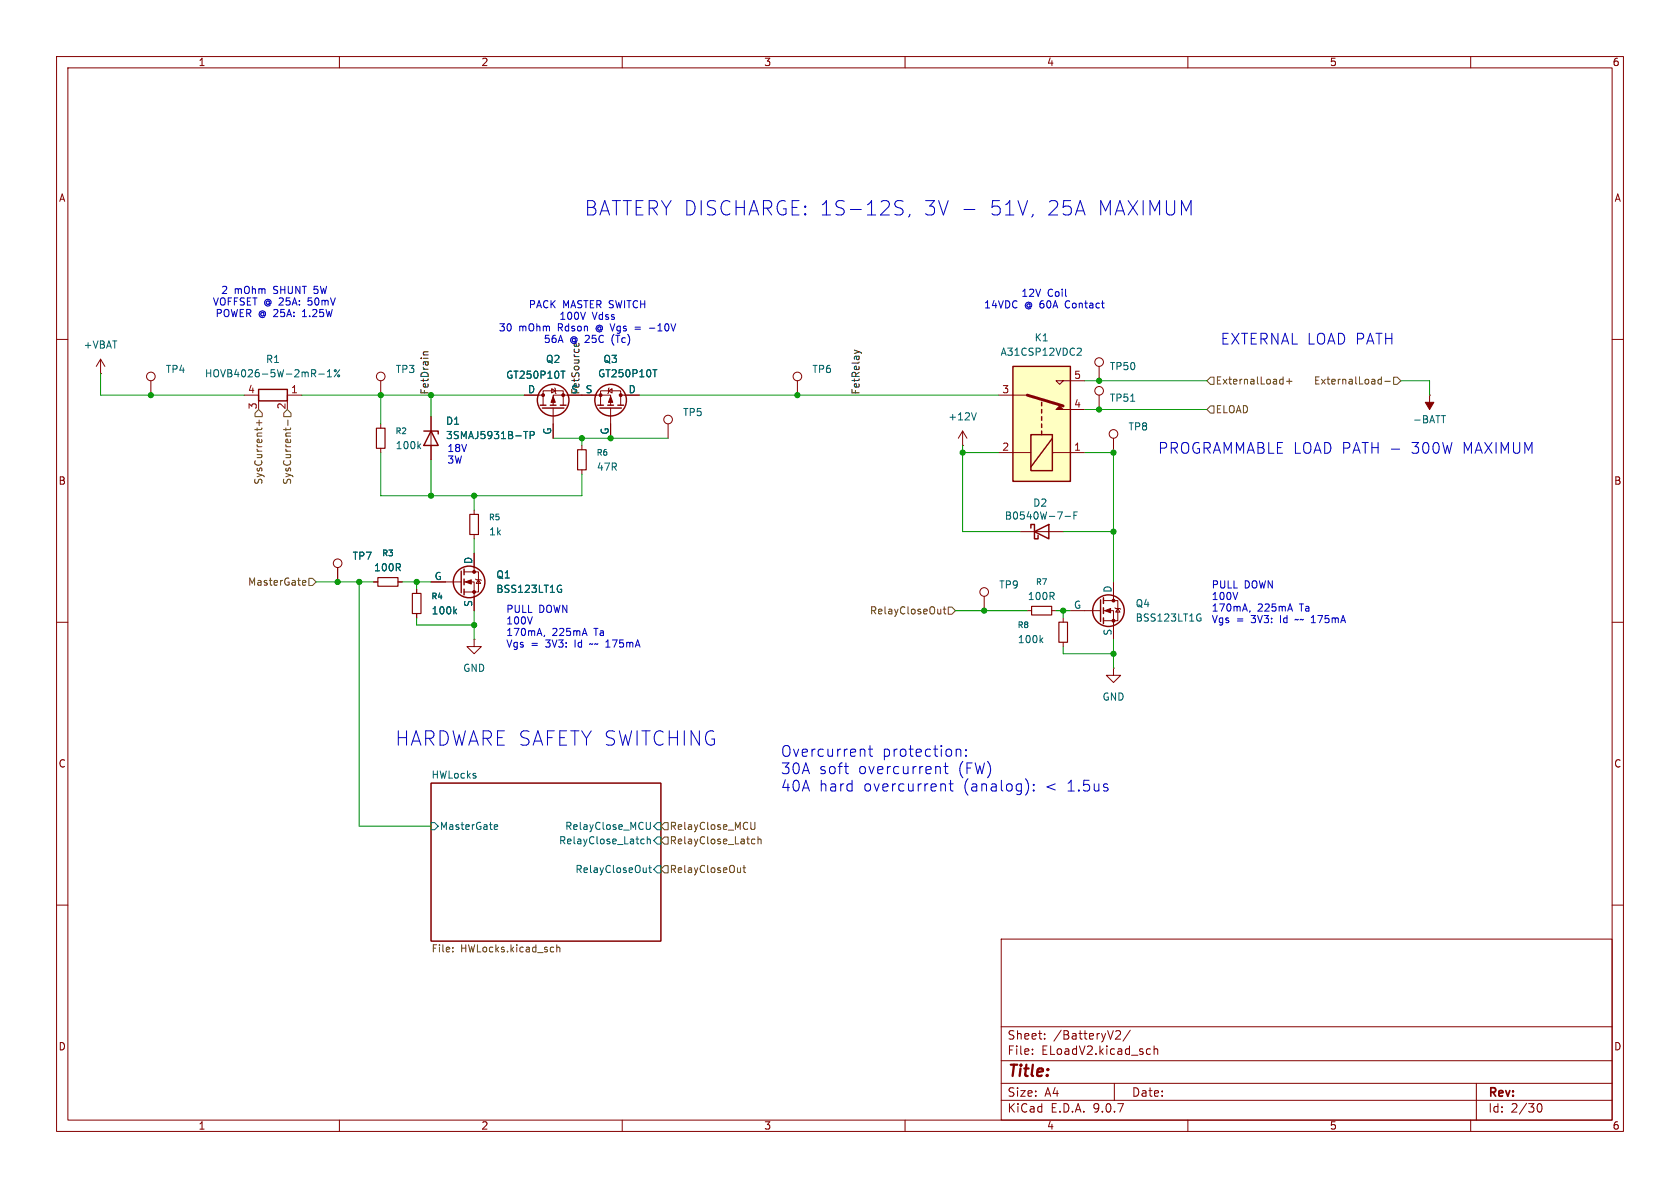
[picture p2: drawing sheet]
<svg xmlns="http://www.w3.org/2000/svg" width="297mm" height="210mm" viewBox="0 0 297 210" stroke-linecap="round" stroke-linejoin="round" font-family="sans-serif">
<g fill="none" stroke="#840000" stroke-width=".18">
<path d="M10 10h277v190h-277zM12 12h273v186h-273zM60 10v2M110 10v2M160 10v2M210 10v2M260 10v2M10 60h2M67.3 74.9v.8M67.3 79.2v.8M170.2 78.7h.1M170.2 76.2l-.8 1.3"/>
<path d="M170.2 76.2l.7 1.3M170.2 76.2v2.5M285 60h2M83.8 97.8v3.3M180.3 94h7.7M10 110h2M76.2 102.9h5.3M82 101.1h2.6v3.5h-2.6M82 102.9h1.8v5.1M84.1 102.4l.1 .1h.8l.1 .1M84.6 102.5l.4 .6h-.8zM174 105.4v2.6"/>
<path d="M181.6 108h.8M185.9 108h.8M285 110h2M76.2 138.4h40.6v28h-40.6zM10 160h2M177 166h108v32h-108zM285 160h2M60 198v2M110 198v2M160 198v2M177 194.5h108M177 191.5h108"/>
<path d="M177 187.5h108M177 181.5h108M182.5 186.3v.1M182.5 185.5v.1M184.7 183.6v.1M184.7 182.8v.1M197 191.5v3M197.3 182.3l.5-.1 .2 .1 .1 .3-.9 1.1h.9M199.8 182.1l-1.3 2M203 185.4l.4 .1M203.4 186.3l-.4 .1M204 185.5l.2-.1 .4 .1 .1 .9"/>
<path d="M204 184.9v1.5M210 198v2M260 198v2M261 191.5v6.5M271.7 195.7l.2-.5 .2-.1a.81 .81 0 0 1 .6 .6 .81 .81 0 0 1-.3 .8h-.4l-.3-.5"/>
<circle cx="174" cy="104.6" r=".76"/>
</g>
<g fill="none" stroke="#006464" stroke-width=".18">
<path d="M74 78.8l.4 .5M74.4 78.5l-.5 .5M172.6 73l-.4 1.2M188.3 91.3h1M189.9 91.1h.4M190.5 90.5h-.6v1.3M98.9 103.4l.3 .1M99 104.2h.3v.4l-.4 .1M76.2 145.4h.6l.7 .7-.7 .6h-.6zM87.4 146.6h.5M87.4 145.8h.4l.2 .3-.6 .1M113.5 148.3l.4 .1"/>
<path d="M113.9 149.1l-.4 .1M114.3 153.4v.8M114.3 154.1l-.2 .1M114.4 148.4l.2-.1 .3 .1 .1 .8M114.4 147.9v1.3M114.7 153.4h.5M114.9 153v1.1l.3 .1M115 145.4l-.1 1.1-.2 .1-.4-.1M116.2 153h.6v1.3h-.6l-.6-.6zM116.2 148h.6v1.2h-.6l-.6-.6zM116.2 145.4h.6v1.3h-.6l-.6-.6z"/>
</g>
<path d="M80 168.2v.1M80 167.5v.1M97.8 167.4l.1 .1M97.9 168.2l-.1 .1M98.4 167v1.3M98.4 167.6l.2-.2 .3 .1 .1 .8" fill="none" stroke="#725600" stroke-width=".18"/>
<path d="M66.5 75.7h1.6v3.5h-1.6zM182.4 107.2h3.5v1.5h-3.5z" fill="none" stroke="#840000" stroke-width=".2"/>
<g fill="none" stroke="#840000" stroke-width=".25">
<path d="M182.2 93.3v-.6h.7v2.6h.6v-.7M182.9 94l2.5-1.3v2.6zM81.5 101v3.8M82 100.6v1M82 102.4v1M82 104.1v1.1"/>
<circle cx="82.9" cy="102.9" r="2.79"/>
</g>
<g fill="#840000" stroke="#840000" stroke-width=".18">
<path d="M82.3 102.9l1-.4v.8z"/>
<circle cx="83.8" cy="101.1" r=".25"/>
<circle cx="83.8" cy="104.6" r=".25"/>
</g>
<path d="M179.1 64.8h10.1v20.3h-10.1z" fill="#ffffc2"/>
<g fill="none" stroke="#840000" stroke-width=".18">
<path d="M17.8 66h.1M17.8 63.5l-.8 1.3M17.8 63.5l.7 1.3M17.8 63.5v2.5M26.7 67.3v2.6M43.2 69.9h2.5v1.2M53.3 69.9h-2.5v1.2M67.3 67.3v2.6M76.2 73.7v7.6M92.7 69.9h3.3M96 71.6v-2.5h3.6v2.5M97.5 68.7l.7 .4-.7 .4z"/>
<path d="M97.8 71.6v-1.7h10.1v1.7M97.8 72.1v5.4M98 68.6l.2 .1v.8l.1 .1M102.9 78.7v.8M106.2 71.6v-2.5h3.5v2.5M107.6 69.1l.6-.4v.8zM107.7 68.6l-.1 .1v.8l-.2 .1M107.9 72.1v5.4M109.7 69.9h3.3M118.1 74.9v2.6M141 67.3v2.6M176.5 69.9h5.1"/>
<path d="M188 67.3l-.7 .6-.6-.6h5.1M189.2 72.4h2.6M194.3 64.8v2.5M194.3 69.9v2.5M196.8 77.5v2.5M252.7 69.9h.1M252.7 69.9v2.5M83.8 90.2v.7M83.8 94.5v.8M83.8 97.8v2.5M102.9 83.1v.7M176.5 80h5.7"/>
<path d="M186.1 80h5.7M59.7 100.3v2.6M66 102.9h.8M70.4 102.9h.7M73.7 104.1v.8M73.7 108.5v.7M76.2 102.9h2.5M83.8 113v1.3h1.3l-1.3 1.3-1.3-1.3h1.3M83.8 113h.1M83.8 105.4v2.6M188 109.2v.8M188 113.5v.8"/>
<path d="M189.2 108h5.4M195.1 106.2h2.5v3.5h-2.5M195.1 108h1.7v5M196.8 118.1v1.3h1.3l-1.3 1.3-1.2-1.3h1.2M196.8 118.1h.1M196.8 102.9v3.3M197.1 107.4l.1 .2h.8l.1 .1M197.6 107.6l.4 .6h-.8z"/>
<circle cx="26.7" cy="66.5" r=".76"/>
<circle cx="67.3" cy="66.5" r=".76"/>
<circle cx="118.1" cy="74.2" r=".76"/>
<circle cx="141" cy="66.5" r=".76"/>
<circle cx="194.3" cy="69.1" r=".76"/>
<circle cx="194.3" cy="64" r=".76"/>
<circle cx="196.8" cy="76.7" r=".76"/>
<circle cx="59.7" cy="99.6" r=".76"/>
</g>
<g fill="none" stroke="#840000" stroke-width=".25">
<path d="M45.7 68.8h5.1v2.1h-5.1zM74.9 76.2h2.6v.5M76.2 76.2l1.3 2.5h-2.6zM95.5 71.6h1M95.9 72.1h3.8M97.3 71.6h1M99.1 71.6h1M105.7 71.6h1M106 72.1h3.9M107.4 71.6h1.1M109.2 71.6h1M179.1 64.8h10.1v20.3h-10.1z"/>
<path d="M182.2 76.8h3.9v6.4h-3.9zM184.1 71.1v.7M184.1 72.4v.6M184.1 73.7v.6M184.1 74.9v.7M184.1 76.2v.6M186.1 77.5l-3.9 5.1M194.6 106v3.9M195.1 105.7v1M195.1 107.4v1.1M195.1 109.2v1"/>
<circle cx="97.8" cy="70.7" r="2.79"/>
<circle cx="107.9" cy="70.7" r="2.79"/>
<circle cx="196" cy="107.9" r="2.79"/>
</g>
<g fill="#840000" stroke="#840000" stroke-width=".18">
<path d="M186.7 72.4l.6-.6 .7 .6h1.2z"/>
<path d="M252 71.1h1.5l-.8 1.3z"/>
<path d="M195.3 108l1-.4v.7z"/>
<path d="M107.9 70.1l.4 1h-.7z"/>
<path d="M97.8 70.1l.4 1h-.8z"/>
<circle cx="196.8" cy="106.2" r=".25"/>
<circle cx="196.8" cy="109.7" r=".25"/>
<circle cx="109.7" cy="69.8" r=".25"/>
<circle cx="106.2" cy="69.8" r=".25"/>
<circle cx="96" cy="69.8" r=".25"/>
<circle cx="99.6" cy="69.8" r=".25"/>
</g>
<path d="M181.6 69.9l6.4 1.9" fill="none" stroke="#840000" stroke-width=".51"/>
<g fill="none" stroke="#006464" stroke-width=".18">
<path d="M56.4 66.1h.9M57.9 66.6h.7M57.9 65.7l.3-.4v1.3M60.1 65.3l-1 1.3M92.6 76.3h.7M93.7 76.9h.6l.2-.2-.1-.3-.7-.1v1.2M99.2 65.6h.7M115.4 65.3h.7M190.6 61.5l.4 .1 .2 .3-.8 .9h.8M199.9 70.9h.7M254.8 73.5h.7M80.4 108l.3 .5"/>
<path d="M80.7 107.7l-.5 .5M98.9 103.4l.3 .1M99 104.2h.3v.4l-.4 .1M184 113.1l.4 .5M184.4 112.8l-.5 .4M212 108.5l.3 .1M212.1 109.3h.2v.4l-.3 .1"/>
<circle cx="59.3" cy="65.5" r=".18"/>
<circle cx="59.9" cy="66.4" r=".18"/>
</g>
<path d="M102.1 79.5h1.5v3.6h-1.5zM83.1 90.9h1.5v3.6h-1.5zM66.8 102.1h3.6v1.5h-3.6zM72.9 104.9h1.5v3.6h-1.5zM187.2 110h1.5v3.5h-1.5z" fill="none" stroke="#840000" stroke-width=".2"/>
<g fill="none" stroke="#725600" stroke-width=".18">
<path d="M45.1 73l.6-.6 .7 .6v.7h-1.3zM45.3 74.7h1M45.8 74.3v.9M50.2 73l.6-.6 .6 .6v.7h-1.2zM50.5 75.6v.5M50.9 74.3v.9M51.4 75.6l-.1 .3M214 66.7h.6v1.2h-.6l-.6-.6zM214 71.8h.6v1.2h-.6l-.6-.6zM226.7 67l.1 .1M226.8 66.6v1.3M226.8 67.8l-.1 .1"/>
<path d="M227.4 67.4h1M227.9 66.9v1M243.7 67.8h.5M243.7 67.1h.5M244.2 66.6v1.3M244.8 67.4h1M246.4 66.7h.6l.6 .6-.6 .6h-.6zM53.5 103.4h.5M53.5 102.7l.4-.1 .2 .3-.6 .1M54.6 102.2h.6l.7 .7-.7 .6h-.6zM166.3 107.7v.8M166.3 108.4l-.2 .1"/>
<path d="M166.7 107.7h.5M166.9 107.3v1l.3 .2M167.6 107.3h.7l.6 .7-.6 .6h-.7zM117.5 148h.6v1.2h-.6l-.7-.6zM117.5 153h.6v1.3h-.6l-.7-.6zM117.5 145.4h.6v1.3h-.6l-.7-.6zM130.9 153.4v.8M130.9 154.1l-.2 .1M131.3 153.4h.5M131.5 153v1.1l.3 .1M133.1 148.3l.4 .1M133.5 149.1l-.4 .1"/>
<path d="M133.5 145.4l-.1 1.1-.2 .1-.4-.1M134 148.4l.2-.1 .3 .1v.8M134 147.9v1.3"/>
</g>
<path d="M75.7 62.2l-.8 .1v.4M151 61.9l.9 .3" fill="none" stroke="#0f0f0f" stroke-width=".18"/>
<g fill="none" stroke="#009600" stroke-width=".18">
<path d="M17.8 66v3.9h25.4M53.3 69.9h39.4M67.3 69.9v5M76.2 69.9v3.8M97.8 77.5h20.3M102.9 77.5v1.2M113 69.9h63.5M170.2 78.7v15.3h10.1M191.8 67.3h21.6M191.8 72.4h21.6M247.6 67.3h5.1v2.6M67.3 80v7.6h35.6v-3.8"/>
<path d="M76.2 81.3v6.3M83.8 87.6v2.6M83.8 95.3v2.5M170.2 80h6.3M188 94h8.8M191.8 80h5v22.9M55.9 102.9h10.1M63.5 102.9v43.2h12.7M71.1 102.9h5.1M73.7 102.9v1.2M73.7 109.2v1.3h10.1M83.8 108v5"/>
<path d="M168.9 108h12.7M186.7 108h2.5M188 108v1.2M188 114.3v1.3h8.8M196.8 113v5.1"/>
</g>
<g fill="none" stroke="#0000c2" stroke-width=".18">
<path d="M158.4 36.5l.3 .2a.93 .93 0 0 1 .9 .6 .65 .65 0 0 1-.4 .7l-1-.1M158.4 35.6l.3-.1 .9 .1M160.9 37.9l-.3 .5M170.4 37h1.9M112.3 57.8h.9M112.3 58.2h.9M114.8 58h1M246 79.4h1.4M96.3 112.3l-.1 .2M104.4 113.8l-.2 .1M221 108l-.1 .2M229.1 109.5l-.2 .1"/>
<path d="M149.3 135.5h.7M149.8 136.8h.2M152.6 132.4l.3 .3v1M153.5 132.4h.8M153.8 131.8v1.6l.1 .2 .4 .1M166 135.5l.2 .3v1M166.9 135.5h.7M166.9 138.6l.2 .2v1M167.1 134.9v1.6l.1 .2 .4 .1M167.8 138.6h.7M168 137.9v1.7l.1 .1 .4 .1M169 132.6a.47 .47 0 0 1 .9 .1v1"/>
<path d="M169 132.4v1.3M170.8 133.5l.1 .1-.1 .1M170.8 133.5l-.1 .1 .1 .1M170.8 132.5v.2M170.8 133.5v.2M170.8 132.5l.1 .1-.1 .1M170.8 132.5l-.1 .1 .1 .1M181.4 137.7a2.24 2.24 0 0 1 0 2.8M182.7 139.7h.1l-.1 .1M182.7 139.7v.1M182.7 138.7v.1M182.7 138.7h.1l-.1 .1"/>
</g>
<g fill="#009600" stroke="#009600" stroke-width=".18">
<circle cx="196.8" cy="94" r=".46"/>
<circle cx="196.8" cy="80" r=".46"/>
<circle cx="196.8" cy="115.6" r=".46"/>
<circle cx="194.3" cy="72.4" r=".46"/>
<circle cx="102.9" cy="77.5" r=".46"/>
<circle cx="83.8" cy="110.5" r=".46"/>
<circle cx="141" cy="69.9" r=".46"/>
<circle cx="107.9" cy="77.5" r=".46"/>
<circle cx="73.7" cy="102.9" r=".46"/>
<circle cx="76.2" cy="87.6" r=".46"/>
<circle cx="83.8" cy="87.6" r=".46"/>
<circle cx="63.5" cy="102.9" r=".46"/>
<circle cx="59.7" cy="102.9" r=".46"/>
<circle cx="76.2" cy="69.9" r=".46"/>
<circle cx="26.7" cy="69.9" r=".46"/>
<circle cx="67.3" cy="69.9" r=".46"/>
<circle cx="174" cy="108" r=".46"/>
<circle cx="188" cy="108" r=".46"/>
<circle cx="170.2" cy="80" r=".46"/>
<circle cx="194.3" cy="67.3" r=".46"/>
</g>
<g font-size="3.5" fill="#0000c2">
<text x="103.3" y="38.3">BATTERY DISCHARGE: 1S-12S,</text>
<text x="163.1" y="38.3">3V -</text>
<text x="174.7" y="38.3">51V,</text>
<text x="184.8" y="38.3">25A</text>
<text x="193.7" y="38.3">MAXIMUM</text>
<text x="69.8" y="132.1">HARDWARE SAFETY SWITCHING</text>
</g>
<text font-size="2.8" fill="#840000" x="178" y="190.9">Title:</text>
<g font-size="2.7" fill="#0000c2">
<text x="215.7" y="61.1">EXTERNAL LOAD PATH</text>
<text x="204.7" y="80.4">PROGRAMMABLE LOAD PATH -</text>
<text x="249.6" y="80.4">300W</text>
<text x="258.8" y="80.4">MAXIMUM</text>
<text x="137.9" y="134">Overcurrent</text>
<text x="137.9" y="137.1">30A</text>
<text x="144.7" y="137.1">soft</text>
<text x="151.7" y="137.1">overcurrent</text>
<text x="155.9" y="134">protection:</text>
<text x="169.4" y="137.1">(FW)</text>
<text x="137.9" y="140.1">40A</text>
<text x="144.7" y="140.1">hard</text>
<text x="152.6" y="140.1">overcurrent</text>
<text x="170.3" y="140.1">(analog):</text>
<text x="184.9" y="140.1">&lt;</text>
<text x="188.7" y="140.1">1.5us</text>
</g>
<g font-size="2.1" fill="#840000">
<text x="178" y="184">Sheet:</text>
<text x="186.2" y="184">/BatteryV2/</text>
<text x="178" y="186.7">File:</text>
<text x="184.1" y="186.7">ELoadV2.kicad_sch</text>
<text x="178" y="196.9">KiCad</text>
<text x="178" y="194.1">Size:</text>
<text x="184.7" y="194.1">A4</text>
<text x="185.7" y="196.9">E.D.A.</text>
<text x="193.3" y="196.9">9.0.7</text>
<text x="200" y="194.1">Date:</text>
<text x="263" y="194.3">Rev:</text>
<text x="263" y="196.9">Id:</text>
<text x="267.1" y="196.9">2/30</text>
</g>
<g font-size="1.8" fill="#840000">
<text x="35" y="11.9">1</text>
<text x="85" y="11.9">2</text>
<text x="135" y="11.9">3</text>
<text x="185" y="11.9">4</text>
<text x="235" y="11.9">5</text>
<text x="285" y="11.9">6</text>
<text x="10.3" y="35.9">A</text>
<text x="285.3" y="35.9">A</text>
<text x="10.3" y="85.9">B</text>
<text x="285.3" y="85.9">B</text>
<text x="10.3" y="135.9">C</text>
<text x="285.3" y="135.9">C</text>
<text x="10.3" y="185.9">D</text>
<text x="285.3" y="185.9">D</text>
<text x="35" y="199.9">1</text>
<text x="85" y="199.9">2</text>
<text x="135" y="199.9">3</text>
<text x="185" y="199.9">4</text>
<text x="235" y="199.9">5</text>
<text x="285" y="199.9">6</text>
</g>
<g font-size="1.8" fill="#0000c2">
<text x="39" y="52">2</text>
<text x="41.4" y="52">mOhm</text>
<text x="48.4" y="52">SHUNT</text>
<text x="55.8" y="52">5W</text>
<text x="180.5" y="52.7">12V</text>
<text x="185.2" y="52.7">Coil</text>
<text x="37.5" y="54.1">VOFFSET @ 25A:</text>
<text x="38" y="56.1">POWER @ 25A:</text>
<text x="53.7" y="56.1">1.25W</text>
<text x="54.7" y="54.1">50mV</text>
<text x="88.1" y="58.8">30</text>
<text x="91.7" y="58.8">mOhm</text>
<text x="93.4" y="54.7">PACK</text>
<text x="98.7" y="58.8">Rdson</text>
<text x="98.8" y="56.7">100V</text>
<text x="99.5" y="54.7">MASTER SWITCH</text>
<text x="104.7" y="56.7">Vdss</text>
<text x="105.6" y="58.8">@ Vgs</text>
<text x="115.6" y="58.8">-10V</text>
<text x="173.9" y="54.7">14VDC</text>
<text x="181.1" y="54.7">@ 60A</text>
<text x="188.6" y="54.7">Contact</text>
<text x="96" y="60.8">56A</text>
<text x="100.7" y="60.8">@ 25C</text>
<text x="108.4" y="60.8">(Tc)</text>
<text x="79" y="80.1">18V</text>
<text x="79" y="82.2">3W</text>
<text x="214.1" y="104.2">PULL</text>
<text x="214.1" y="106.3">100V</text>
<text x="219.9" y="104.2">DOWN</text>
<text x="89.4" y="108.5">PULL</text>
<text x="89.4" y="110.6">100V</text>
<text x="89.4" y="112.6">170mA,</text>
<text x="95.2" y="108.5">DOWN</text>
<text x="97.6" y="112.6">225mA</text>
<text x="105.2" y="112.6">Ta</text>
<text x="214.1" y="108.3">170mA,</text>
<text x="214.1" y="110.4">Vgs</text>
<text x="218.6" y="110.4">=</text>
<text x="221.3" y="110.4">3V3:</text>
<text x="222.3" y="108.3">225mA</text>
<text x="226.6" y="110.4">Id</text>
<text x="229.5" y="110.4">~~ 175mA</text>
<text x="229.9" y="108.3">Ta</text>
<text x="89.4" y="114.7">Vgs</text>
<text x="93.8" y="114.7">=</text>
<text x="96.6" y="114.7">3V3:</text>
<text x="101.9" y="114.7">Id</text>
<text x="104.8" y="114.7">~~ 175mA</text>
</g>
<g font-size="1.8" fill="#006464">
<text x="14.7" y="61.8">+VBAT</text>
<text x="46.9" y="64.4">R1</text>
<text x="96.4" y="64.4">Q2</text>
<text x="106.6" y="64.4">Q3</text>
<text x="176.8" y="63.1">A31CSP12VDC2</text>
<text x="182.8" y="60.6">K1</text>
<text x="196.1" y="65.6">TP50</text>
<text x="29.2" y="66.1">TP4</text>
<text x="36.1" y="66.9">HOVB4026-5W-2mR-1%</text>
<text x="69.9" y="66.1">TP3</text>
<text x="89.4" y="67.2">GT250P10T</text>
<text x="93.2" y="69.6">D</text>
<text x="100.9" y="69.6">S</text>
<text x="103.4" y="69.6">S</text>
<text x="105.6" y="66.9">GT250P10T</text>
<text x="111" y="69.6">D</text>
<text x="143.5" y="66.1">TP6</text>
<text x="196.1" y="71.2">TP51</text>
<text x="78.7" y="75.3">D1</text>
<text x="78.7" y="77.8">3SMAJ5931B-TP</text>
<text x="97.5" y="76.9" transform="rotate(-90 97.5 76.9)">G</text>
<text x="107.7" y="76.9" transform="rotate(-90 107.7 76.9)">G</text>
<text x="120.7" y="73.8">TP5</text>
<text x="167.5" y="74.5">+12V</text>
<text x="199.4" y="76.3">TP8</text>
<text x="249.7" y="75">-BATT</text>
<text x="69.9" y="79.6">100k</text>
<text x="105.4" y="83.4">47R</text>
<text x="182.6" y="89.8">D2</text>
<text x="86.4" y="94.8">1k</text>
<text x="177.5" y="92">B0540W-7-F</text>
<text x="62.2" y="99.2">TP7</text>
<text x="66" y="101.2">100R</text>
<text x="83.6" y="99.8" transform="rotate(-90 83.6 99.8)">D</text>
<text x="76.7" y="102.6">G</text>
<text x="83.6" y="107.4" transform="rotate(-90 83.6 107.4)">S</text>
<text x="87.6" y="105">BSS123LT1G</text>
<text x="87.6" y="102.5">Q1</text>
<text x="176.5" y="104.2">TP9</text>
<text x="181.6" y="106.3">100R</text>
<text x="189.8" y="107.7">G</text>
<text x="196.6" y="104.9" transform="rotate(-90 196.6 104.9)">D</text>
<text x="200.7" y="107.5">Q4</text>
<text x="76.2" y="108.8">100k</text>
<text x="179.8" y="113.9">100k</text>
<text x="196.6" y="112.5" transform="rotate(-90 196.6 112.5)">S</text>
<text x="200.7" y="110.1">BSS123LT1G</text>
<text x="81.8" y="119">GND</text>
<text x="194.8" y="124.1">GND</text>
<text x="76.2" y="137.7">HWLocks</text>
<text x="77.7" y="146.9">MasterGate</text>
<text x="98.7" y="149.5">RelayClose_Latch</text>
<text x="99.8" y="146.9">RelayClose_MCU</text>
<text x="101.6" y="154.5">RelayCloseOut</text>
</g>
<g font-size="1.8" fill="#a90000">
<text x="43.7" y="69.6">4</text>
<text x="51.4" y="69.6">1</text>
<text x="177.1" y="69.6">3</text>
<text x="189.8" y="67.1">5</text>
<text x="45.5" y="72.5" transform="rotate(-90 45.5 72.5)">3</text>
<text x="50.5" y="72.5" transform="rotate(-90 50.5 72.5)">2</text>
<text x="189.8" y="72.1">4</text>
<text x="177.1" y="79.8">2</text>
<text x="189.8" y="79.8">1</text>
</g>
<g font-size="1.8" fill="#0f0f0f">
<text x="75.9" y="69.9" transform="rotate(-90 75.9 69.9)">FetDrain</text>
<text x="102.5" y="69.9" transform="rotate(-90 102.5 69.9)">FetSource</text>
<text x="152.1" y="69.9" transform="rotate(-90 152.1 69.9)">FetRelay</text>
</g>
<g font-size="1.8" fill="#725600">
<text x="214.8" y="68.2">ExternalLoad+</text>
<text x="232.2" y="68.2">ExternalLoad-</text>
<text x="214.8" y="73.3">ELOAD</text>
<text x="46.6" y="85.8" transform="rotate(-90 46.6 85.8)">SysCurrent+</text>
<text x="51.7" y="85.8" transform="rotate(-90 51.7 85.8)">SysCurrent-</text>
<text x="43.8" y="103.7">MasterGate</text>
<text x="153.7" y="108.8">RelayCloseOut</text>
<text x="118.3" y="149.5">RelayClose_Latch</text>
<text x="118.3" y="146.9">RelayClose_MCU</text>
<text x="118.3" y="154.5">RelayCloseOut</text>
<text x="76.2" y="168.7">File:</text>
<text x="81.4" y="168.7">HWLocks.kicad_sch</text>
</g>
<g font-size="1.4" fill="#006464">
<text x="69.8" y="76.9">R2</text>
<text x="105.4" y="80.7">R6</text>
<text x="86.3" y="92.2">R5</text>
<text x="67.5" y="98.5">R3</text>
<text x="76.2" y="106.1">R4</text>
<text x="183" y="103.6">R7</text>
<text x="179.8" y="111.2">R8</text>
</g>
</svg>
